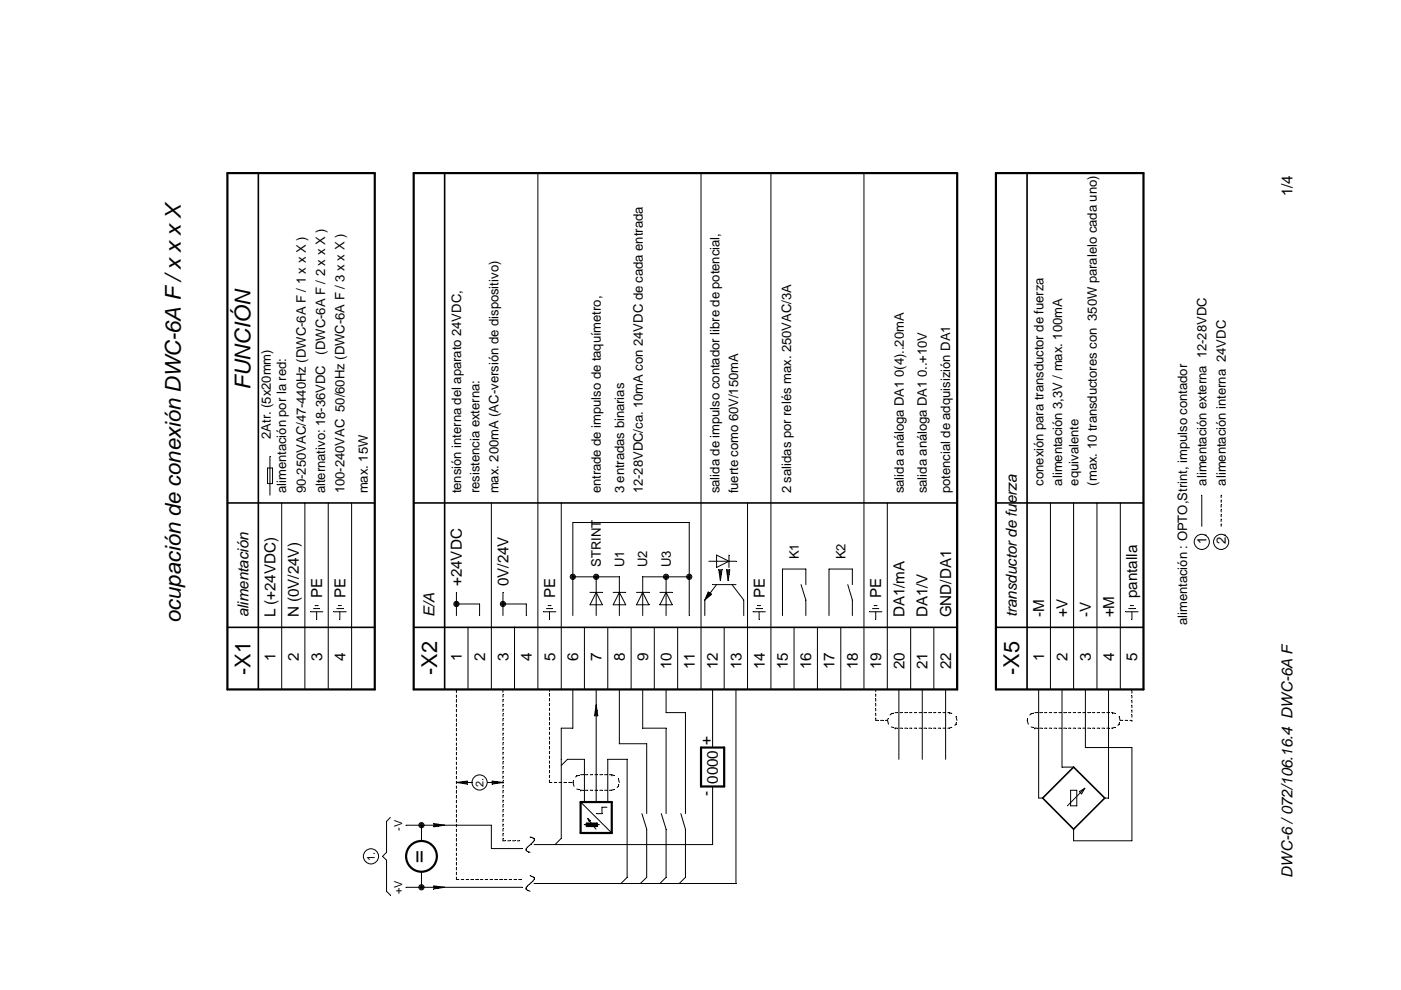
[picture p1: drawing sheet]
<svg xmlns="http://www.w3.org/2000/svg" width="297mm" height="210mm" viewBox="0 0 297 210" stroke-linecap="round" stroke-linejoin="round" font-family="sans-serif">
<g fill="none" stroke="#000" stroke-width=".21">
<path d="M114 36.7v109.5M148.6 36.7v109.5M163.4 36.7v109.5M183.2 36.7v109.5M56.7 99.2h1.1v3.3h-1.1zM57.2 96.8v8.2M59.7 106.6v39.6M64.6 106.6v39.6M69.6 106.6v39.6M74.5 106.6v39.6M104.2 106.6v39.6M119 106.6v39.6"/>
<path d="M150.3 119h5.7M151.9 117.7l2.7 1.3-2.7 1.3zM154.6 117.7v2.6M158.5 106.6v39.6M188.1 106.6v39.6M222.7 106.6v39.6M227.6 106.6v39.6M232.6 106.6v39.6M237.5 106.6v39.6M254.8 105v6.6M258.9 105v.5M258.9 106v.5"/>
<path d="M258.9 107v.5M258.9 108v.5M258.9 109.1v.5M258.9 110.1v.5M258.9 111.1v.5M65.8 129.7h2.6M66.5 129h1.3M66.8 128.4h.7M67.1 129.7v1.7M70.7 129.7h2.7M71.4 129h1.3M71.8 128.4h.6"/>
<path d="M72 129.7v1.7M96.6 127.9h.3v.3h-.3zM96.8 125.6v4.9M96.8 128.1h4.9v2.4M99.2 133v13.2M106.5 127.9h.3v.3h-.3zM106.6 128.1h5v2.4M106.6 125.6v4.9M109.1 133v13.2M115.2 129.7h2.7M115.9 129h1.3M116.2 128.4h.6"/>
<path d="M116.5 129.7v1.7M121.3 122.1h.3v.3h-.3zM121.5 122.3h9.8v8.2M121.5 130.5v-19.7h24.6v19.7M123.9 133v13.2M125.1 125.6h2.6M126.3 122.1h.2v.3h-.2zM126.4 122.3v8.2M126.4 125.6l1.3 2.6h-2.6zM128.9 133v13.2M130 125.6h2.7M131.3 125.6l1.4 2.6h-2.7z"/>
<path d="M133.8 133v13.2M135 125.6h2.6M136.3 125.6l1.3 2.6h-2.6zM138.7 133v13.2M139.9 125.6h2.6M141.1 122.1h.3v.3h-.3zM141.2 125.6l1.3 2.6h-2.6zM141.2 122.3v8.2M143.7 133v13.2M146 122.1h.3v.3h-.3zM146.1 122.3h-9.8v8.2M149.4 127.2v3.3"/>
<path d="M149.7 126.9h.1M149.7 126.8h.1M149.7 126.8h.2M149.8 126.7h.1M149.8 126.6h.2M149.8 126.6h.3M149.9 126.5h.2M149.9 126.4h.3M149.9 126.4h.4M149.9 126.3h.5M149.9 126.7h-.1M150 126.2h.5"/>
<path d="M150 126.1h.6M150.1 126h.6M150.1 125.9h.6M150.2 125.5l.7 .5-1.5 1.2zM150.2 125.8l.4 .1M150.2 125.8h.2M150.2 125.7h.2M150.2 125.6h.1M150.2 126.4l-.3 .1M150.2 125.7h.1M150.4 126.2l-.5 .1M150.7 126l-.7 .1"/>
<path d="M151.1 124h4.9M151.9 124l-2.5 3.2M152.4 120.8h.7l-.4 2.3zM152.6 120.9v.9M152.7 120.9v2.1M152.9 120.9v.9M153.5 133v13.2M154 120.8h.7l-.3 2.3zM154.2 120.9v.9M154.4 120.9v2.1M154.6 120.9v.9M155.2 124l2.5 3.2v3.3"/>
<path d="M159.6 129.7h2.7M160.3 129h1.3M160.7 128.4h.6M160.9 129.7v1.7M168.4 133v13.2M169.8 124l1.1 3.2v3.3M170.9 124v-3.4h-5v9.9M173.3 133v13.2M178.3 133v13.2M179.7 124l1 3.2v3.3M180.7 124v-3.4h-4.9v9.9M184.4 129.7h2.6"/>
<path d="M185 129h1.3M185.3 128.4h.7M185.7 129.7v1.7M193.1 133v13.2M198 133v13.2M238.7 129.7h2.6M239.3 129h1.4M239.6 128.4h.7M240 129.7v1.7M96.8 146.3v.6M96.8 147.4v.5M96.8 148.4v.5"/>
<path d="M96.8 149.4v.5M96.8 150.4v.5M96.8 151.4v.5M96.8 152.4v.6M96.8 153.5v.5M96.8 154.5v.5M96.8 155.5v.5M96.8 156.5v.5M96.8 157.5v.5M96.8 158.5v.5M96.8 159.6v.5M106.6 146.2v.6"/>
<path d="M106.6 147.3v.5M106.6 148.3v.5M106.6 149.3v.5M106.6 150.3v.5M106.6 151.3v.5M106.6 152.4v.5M106.6 153.4v.5M106.6 154.4v.5M106.6 155.4v.5M106.6 156.4v.5M106.6 157.4v.5M106.6 158.5v.5"/>
<path d="M106.6 159.5v.5M116.5 146.2v.4M116.5 147.1v.5M116.5 148.1v.5M116.5 149.1v.5M116.5 150.2v.5M116.5 151.2v.5M116.5 152.2v.5M116.5 153.2v.5M116.5 154.2v.5M116.5 155.2v.5M116.5 156.3v.5"/>
<path d="M116.5 157.3v.5M116.5 158.3v.5M116.5 159.3v.5M121.5 146.2v8.2h-2.5v23.4l-1.3 1.3M126.2 150.7v.9M126.4 146.2v23.9M126.4 149.4l.3 2.4h-.6zM126.6 150.7v.9M131.3 146.2v11.5h5.8v14.8M136.3 146.2v8.2h4.9v18.1M141.2 146.2v4.9h4.1v21.4M151.1 146.2v12.3"/>
<path d="M156 146.2v41.1h-42.8M185.7 146.2v.4M185.7 147.2v.5M185.7 148.2v.5M185.7 149.2v.5M185.7 150.2v.5M185.7 151.2v.5M185.7 152.2v.5h.5M186.7 152.7h.5M187.7 152.7h.4M188.3 152.4l-.1 .3 .2 .8M189 154.1l.5 .2"/>
<path d="M189.5 151.2l-.5 .1-.3 .3M189.8 154.3h.1M189.8 154.4h.5M189.8 151.1h.5M190.6 146.2v14.8M190.8 154.4h.5M190.8 151.1h.5M191.8 154.4h.5M191.8 151.1h.5M192.8 154.4h.5M192.8 151.1h.5M193.8 154.4h.5"/>
<path d="M193.8 151.1h.5M194.9 154.4h.5M194.9 151.1h.5M195.5 146.2v14.8M195.9 154.4h.5M195.9 151.1h.5M196.9 154.4h.5M196.9 151.1h.5M197.9 154.4h.5M197.9 151.1h.5M198.9 154.4h.5M198.9 151.1h.5"/>
<path d="M199.9 154.4h.5M199.9 151.1h.5M200.5 146.2v14.8M201 154.4h.3M201 151.1h.3M201.3 151.1h.1M201.3 151.1l.5 .2M201.8 154.2l-.5 .1M202.7 151.9l.2 .8M202.8 153.2l-.4 .6M217.9 152.4l-.1 .3 .2 .8M218.6 154.1l.5 .2"/>
<path d="M219.1 151.2l-.5 .1-.2 .3M219.4 154.3h.1M219.4 154.4h.5M219.4 151.1h.5M220.2 146.2v23h.9M220.4 154.4h.5M220.4 151.1h.5M221.4 154.4h.6M221.4 151.1h.6M222.5 154.4h.5M222.5 151.1h.5M223.5 154.4h.5"/>
<path d="M223.5 151.1h.5M224.5 154.4h.5M224.5 151.1h.5M225.2 146.2v16.4h2.4M225.5 154.4h.5M225.5 151.1h.5M226.5 154.4h.5M226.5 151.1h.5M227.5 154.4h.5M227.5 151.1h.5M228.6 154.4h.5M228.6 151.1h.5"/>
<path d="M229.6 154.4h.5M229.6 151.1h.5M230.1 146.2v12.3h9.9v19.8h-12.4v-2.5M230.6 154.4h.5M230.6 151.1h.5M231.6 154.4h.5M231.6 151.1h.5M232.6 154.4h.5M232.6 151.1h.5M233.6 154.4h.5M233.6 151.1h.5M234.7 154.4h.5"/>
<path d="M234.7 151.1h.5M235 146.2v23h-.8M235.7 154.4h.2M235.7 151.1h.2M235.9 151.1h.1M235.9 151.1l.5 .2M236.4 154.2l-.5 .1M237.3 151.9l.2 .8M237.4 153.2l-.4 .6M237.5 152.7h.5M238.5 152.7h.6M239.6 152.7h.4"/>
<path d="M240 152.7h.1M240 146.5v.5M240 147.5v.5M240 148.5v.5M240 149.5v.5M240 150.5v.5M240 151.6v.5M82.8 173.3l-.8 .9v6.5l-.9 .9 .9 .8v6.6l.8 .8M86.1 175h18.1v4.9h6.5M89.2 174.8h.3v.3h-.3zM89.4 175v3.3M92 174.6l2.3 .4-2.3 .3z"/>
<path d="M92.1 175.1h.9M92.1 174.8h.9M96.8 165.9l2.3-.3v.6zM96.8 165.9h3.3M96.8 160.6v.5M96.8 161.6v.5M96.8 162.6v.5M96.8 163.6v.5M96.8 164.6v.5M96.8 165.7v.5M96.8 166.7v.5M96.8 167.7v.5"/>
<path d="M96.8 168.7v.5M96.8 169.7v.5M96.8 170.7v.5M96.8 171.7v.6M96.8 172.8v.5M96.8 173.8v.5M96.8 174.8v.5M96.8 175.8v.5M96.8 176.8v.5M96.8 177.8v.6M96.8 178.9v.5M96.8 179.9v.5"/>
<path d="M98 165.7h.9M98 166.1h.9M103.3 165.9h3.3M104.3 165.6l2.3 .3-2.3 .3zM104.4 165.7h1M104.4 166.1h1M106.6 160.5v.5M106.6 161.5v.5M106.6 162.5v.5M106.6 163.5v.5M106.6 164.5v.6M106.6 165.6v.5"/>
<path d="M106.6 166.6v.5M106.6 167.6v.5M106.6 168.6v.5M106.6 169.6v.5M106.6 170.6v.6M106.6 171.7v.5M106.6 172.7v.5M106.6 173.7v.5M106.6 174.7v.5M106.6 175.7v.5M106.6 176.7v.5M106.6 177.8v.5h.5"/>
<path d="M107.7 178.3h.5M108.7 178.3h.5M109.7 178.3h.5M112.4 177.5a.74 .74 0 0 1 .8 .8l-1.6 1.6v.4l.8 .4M116.5 165.4v.5h.5M116.5 160.3v.5M116.5 161.3v.5M116.5 162.3v.6M116.5 163.4v.5M116.5 164.4v.5M117.5 165.9h.5M118.5 165.9h.5"/>
<path d="M119 162.3l1.3-1.3h3.6v9.1M119.5 165.9h.6M120.6 165.9h.5M121.6 165.6l-.1 .3 .2 .8M122.3 167.3l.5 .1M122.8 164.4l-.5 .1-.3 .3M123.1 167.5h.1M123.1 167.6h.5M123.1 170.1l6.6 6.5M123.1 164.3h.5M123.9 174.8h3.2M124.1 167.6h.5"/>
<path d="M124.1 164.3h.5M124.6 173.5l1.8 2.3M124.6 173.5l.5 .5-.2 .1zM125.1 167.6h.5M125.1 164.3h.5M126.1 167.6h.6M126.1 164.3h.6M127.2 167.6h.5M127.2 164.3h.5M128.2 167.6h.5M128.2 164.3h.5M128.7 171.2h-1.1v1.3h-1.1"/>
<path d="M128.9 170.1v-9.1h4.1v25l-1.3 1.3M129.2 167.6h.5M129.2 164.3h.5M129.7 164.3h.1M129.7 164.3l.5 .1M130.2 167.4l-.5 .1M131.1 165.1l.2 .8M131.2 166.4l-.4 .6M136.1 172.5l1 3.3v10.2l-1.3 1.3M140.2 172.5l1 3.3v10.2l-1.3 1.3M144.4 172.5l.9 3.3v10.2l-1.3 1.3M151.1 166.8v12.3h-37.9"/>
<path d="M227 167.6h1.3v3.3h-1.3zM228.9 167.9l1.1-.8-.7 1.2zM230 167.1l-3.7 3.8M86.1 188.1h24.6M89.2 188h.3v.3h-.3zM89.4 184.9v3.2M92 187.8l2.3 .3-2.3 .4zM92.1 188.3h.9M92.1 188h.9M96.8 180.9v.5M96.8 181.9v.5M96.8 182.9v.5"/>
<path d="M96.8 183.9v.5M96.8 185v.5M96.8 186v.5h.5M97.8 186.5h.5M98.8 186.5h.5M99.8 186.5h.5M100.8 186.5h.5M101.9 186.5h.5M102.9 186.5h.5M103.9 186.5h.5M104.9 186.5h.5M105.9 186.5h.5"/>
<path d="M106.9 186.5h.5M107.9 186.5h.6M109 186.5h.5M110 186.5h.5M112.4 185.7l.8 .4 .1 .2a4.9 4.9 0 0 1-1.7 1.8v.5l.8 .4"/>
<circle cx="254.8" cy="114.9" r="1.61"/>
<circle cx="258.9" cy="114.9" r="1.61"/>
<circle cx="96.8" cy="128.1" r=".56"/>
<circle cx="96.8" cy="128.1" r=".38"/>
<circle cx="106.6" cy="128.1" r=".56"/>
<circle cx="106.6" cy="128.1" r=".38"/>
<circle cx="121.4" cy="122.3" r=".56"/>
<circle cx="121.5" cy="122.3" r=".38"/>
<circle cx="126.4" cy="122.3" r=".56"/>
<circle cx="126.4" cy="122.3" r=".38"/>
<circle cx="141.2" cy="122.3" r=".56"/>
<circle cx="141.2" cy="122.3" r=".38"/>
<circle cx="146.1" cy="122.3" r=".56"/>
<circle cx="146.1" cy="122.3" r=".38"/>
<circle cx="89.4" cy="175" r=".56"/>
<circle cx="89.4" cy="175" r=".38"/>
<circle cx="101.7" cy="165.9" r="1.61"/>
<circle cx="78.7" cy="181.6" r="1.61"/>
<circle cx="89.4" cy="188.1" r=".56"/>
<circle cx="89.4" cy="188.1" r=".38"/>
</g>
<path d="M54.8 36.7v109.5M94.3 36.7v109.5M217.8 36.7v109.5M48.2 106.6h31.3M87.7 106.6h115.2v39.6M211.2 106.6h31.2M48.2 133h31.3M87.7 133h115.2M211.2 133h31.2M227.6 162.6l6.6 6.6-6.6 6.6-6.5-6.6z" fill="none" stroke="#000" stroke-width=".34"/>
<g fill="none" stroke="#000" stroke-width=".47">
<path d="M48.2 36.7h31.3v109.5h-31.3zM87.7 36.7h115.2v109.5h-115.2zM211.2 36.7h31.2v109.5h-31.2zM148.6 158.5h4.9v8.3h-4.9zM123.1 170.1h6.6v6.5h-6.6zM124.4 174.8h2.2M124.4 175h2.2M124.4 174.6h2.2v.5h-2.2z"/>
<circle cx="89.4" cy="181.6" r="3.3"/>
</g>
<g font-size="4.6">
<text x="53.1" y="82.6" transform="rotate(-90 53.1 82.6)">FUNCIÓN</text>
<text x="38.3" y="132.1" transform="rotate(-90 38.3 132.1)">ocupación de conexión DWC-6A F / x x x X</text>
<text x="53.1" y="143.2" transform="rotate(-90 53.1 143.2)">-X1</text>
<text x="92.7" y="143.2" transform="rotate(-90 92.7 143.2)">-X2</text>
<text x="216.1" y="143.2" transform="rotate(-90 216.1 143.2)">-X5</text>
<text x="90.2" y="182.9" transform="rotate(-90 90.2 182.9)">=</text>
</g>
<g font-size="3.2">
<text x="274.1" y="41.6" transform="rotate(-90 274.1 41.6)">1/4</text>
<text x="97.9" y="124.3" transform="rotate(-90 97.9 124.3)">+24VDC</text>
<text x="107.8" y="124.3" transform="rotate(-90 107.8 124.3)">0V/24V</text>
<text x="52.7" y="130.9" transform="rotate(-90 52.7 130.9)">alimentación</text>
<text x="58.4" y="130.9" transform="rotate(-90 58.4 130.9)">L (+24VDC)</text>
<text x="63.3" y="130.9" transform="rotate(-90 63.3 130.9)">N (0V/24V)</text>
<text x="68.3" y="126.8" transform="rotate(-90 68.3 126.8)">PE</text>
<text x="73.2" y="126.8" transform="rotate(-90 73.2 126.8)">PE</text>
<text x="92.2" y="130.9" transform="rotate(-90 92.2 130.9)">E/A</text>
<text x="117.7" y="126.8" transform="rotate(-90 117.7 126.8)">PE</text>
<text x="162.1" y="126.8" transform="rotate(-90 162.1 126.8)">PE</text>
<text x="186.8" y="126.8" transform="rotate(-90 186.8 126.8)">PE</text>
<text x="191.8" y="130.9" transform="rotate(-90 191.8 130.9)">DA1/mA</text>
<text x="196.7" y="130.9" transform="rotate(-90 196.7 130.9)">DA1/V</text>
<text x="201.6" y="130.9" transform="rotate(-90 201.6 130.9)">GND/DA1</text>
<text x="215.6" y="130.9" transform="rotate(-90 215.6 130.9)">transductor de fuerza</text>
<text x="221.4" y="130.9" transform="rotate(-90 221.4 130.9)">-M</text>
<text x="226.3" y="130.9" transform="rotate(-90 226.3 130.9)">+V</text>
<text x="231.3" y="130.9" transform="rotate(-90 231.3 130.9)">-V</text>
<text x="236.2" y="130.9" transform="rotate(-90 236.2 130.9)">+M</text>
<text x="241.1" y="126.8" transform="rotate(-90 241.1 126.8)">pantalla</text>
<text x="58.4" y="140.2" transform="rotate(-90 58.4 140.2)">1</text>
<text x="63.3" y="140.2" transform="rotate(-90 63.3 140.2)">2</text>
<text x="68.3" y="140.2" transform="rotate(-90 68.3 140.2)">3</text>
<text x="73.2" y="140.2" transform="rotate(-90 73.2 140.2)">4</text>
<text x="97.9" y="140.2" transform="rotate(-90 97.9 140.2)">1</text>
<text x="102.9" y="140.2" transform="rotate(-90 102.9 140.2)">2</text>
<text x="107.8" y="140.2" transform="rotate(-90 107.8 140.2)">3</text>
<text x="112.7" y="140.2" transform="rotate(-90 112.7 140.2)">4</text>
<text x="117.7" y="140.2" transform="rotate(-90 117.7 140.2)">5</text>
<text x="122.6" y="140.2" transform="rotate(-90 122.6 140.2)">6</text>
<text x="127.5" y="140.2" transform="rotate(-90 127.5 140.2)">7</text>
<text x="132.5" y="140.2" transform="rotate(-90 132.5 140.2)">8</text>
<text x="137.4" y="140.2" transform="rotate(-90 137.4 140.2)">9</text>
<text x="142.4" y="141.9" transform="rotate(-90 142.4 141.9)">10</text>
<text x="147.3" y="141.9" transform="rotate(-90 147.3 141.9)">11</text>
<text x="152.2" y="141.9" transform="rotate(-90 152.2 141.9)">12</text>
<text x="157.2" y="141.9" transform="rotate(-90 157.2 141.9)">13</text>
<text x="162.1" y="141.9" transform="rotate(-90 162.1 141.9)">14</text>
<text x="167" y="141.9" transform="rotate(-90 167 141.9)">15</text>
<text x="172" y="141.9" transform="rotate(-90 172 141.9)">16</text>
<text x="177" y="141.9" transform="rotate(-90 177 141.9)">17</text>
<text x="181.9" y="141.9" transform="rotate(-90 181.9 141.9)">18</text>
<text x="186.8" y="141.9" transform="rotate(-90 186.8 141.9)">19</text>
<text x="191.8" y="141.9" transform="rotate(-90 191.8 141.9)">20</text>
<text x="196.7" y="141.9" transform="rotate(-90 196.7 141.9)">21</text>
<text x="201.6" y="141.9" transform="rotate(-90 201.6 141.9)">22</text>
<text x="221.4" y="140.2" transform="rotate(-90 221.4 140.2)">1</text>
<text x="226.3" y="140.2" transform="rotate(-90 226.3 140.2)">2</text>
<text x="231.3" y="140.2" transform="rotate(-90 231.3 140.2)">3</text>
<text x="236.2" y="140.2" transform="rotate(-90 236.2 140.2)">4</text>
<text x="241.1" y="140.2" transform="rotate(-90 241.1 140.2)">5</text>
<text x="150.7" y="157.9" transform="rotate(-90 150.7 157.9)">+</text>
<text x="152.2" y="166.2" transform="rotate(-90 152.2 166.2)">0000</text>
<text x="150.7" y="168.7" transform="rotate(-90 150.7 168.7)">-</text>
<text x="274.1" y="186.1" transform="rotate(-90 274.1 186.1)">DWC-6 / 072/106.16.4 DWC-6A F</text>
</g>
<g font-size="2.8">
<text x="69" y="75.2" transform="rotate(-90 69 75.2)">(DWC-6A F / 2 x x X )</text>
<text x="57.4" y="93.1" transform="rotate(-90 57.4 93.1)">2Atr. (5x20mm)</text>
<text x="60.7" y="104.6" transform="rotate(-90 60.7 104.6)">alimentación por la red:</text>
<text x="64.8" y="104.6" transform="rotate(-90 64.8 104.6)">90-250VAC/47-440Hz (DWC-6A F / 1 x x X )</text>
<text x="69" y="104.6" transform="rotate(-90 69 104.6)">alternativo: 18-36VDC</text>
<text x="73.1" y="104.6" transform="rotate(-90 73.1 104.6)">100-240VAC 50/60Hz (DWC-6A F / 3 x x X )</text>
<text x="78" y="104.6" transform="rotate(-90 78 104.6)">max. 15W</text>
<text x="97.7" y="104.6" transform="rotate(-90 97.7 104.6)">tensión interna del aparato 24VDC,</text>
<text x="101.7" y="104.6" transform="rotate(-90 101.7 104.6)">resistencia externa:</text>
<text x="105.7" y="104.6" transform="rotate(-90 105.7 104.6)">max. 200mA (AC-versión de dispositivo)</text>
<text x="127.4" y="104.6" transform="rotate(-90 127.4 104.6)">entrade de impulso de taquímetro,</text>
<text x="132.3" y="104.6" transform="rotate(-90 132.3 104.6)">3 entradas binarias</text>
<text x="136.3" y="104.6" transform="rotate(-90 136.3 104.6)">12-28VDC/ca. 10mA con 24VDC de cada entrada</text>
<text x="152.6" y="104.6" transform="rotate(-90 152.6 104.6)">salida de impulso contador libre de potencial,</text>
<text x="156.5" y="104.6" transform="rotate(-90 156.5 104.6)">fuerte como 60V/150mA</text>
<text x="167.7" y="104.6" transform="rotate(-90 167.7 104.6)">2 salidas por relés max. 250VAC/3A</text>
<text x="191.6" y="104.6" transform="rotate(-90 191.6 104.6)">salida análoga DA1 0(4)..20mA</text>
<text x="196.5" y="104.6" transform="rotate(-90 196.5 104.6)">salida análoga DA1 0..+10V</text>
<text x="201.5" y="104.6" transform="rotate(-90 201.5 104.6)">potencial de adquisizión DA1</text>
<text x="221.2" y="103" transform="rotate(-90 221.2 103)">conexión para transductor de fuerza</text>
<text x="225.2" y="103" transform="rotate(-90 225.2 103)">alimentación 3,3V / max. 100mA</text>
<text x="228.6" y="103" transform="rotate(-90 228.6 103)">equivalente</text>
<text x="232.6" y="103" transform="rotate(-90 232.6 103)">(max. 10 transductores con 350W paralelo cada uno)</text>
<text x="255.8" y="103" transform="rotate(-90 255.8 103)">alimentación externa 12-28VDC</text>
<text x="259.9" y="103" transform="rotate(-90 259.9 103)">alimentación interna 24VDC</text>
<text x="169.4" y="118.6" transform="rotate(-90 169.4 118.6)">K1</text>
<text x="179.2" y="118.6" transform="rotate(-90 179.2 118.6)">K2</text>
<text x="255.8" y="115.3" transform="rotate(-90 255.8 115.3)">1.</text>
<text x="259.9" y="115.3" transform="rotate(-90 259.9 115.3)">2.</text>
<text x="127.4" y="120.3" transform="rotate(-90 127.4 120.3)">STRINT</text>
<text x="132.3" y="120.3" transform="rotate(-90 132.3 120.3)">U1</text>
<text x="137.2" y="120.3" transform="rotate(-90 137.2 120.3)">U2</text>
<text x="142.2" y="120.3" transform="rotate(-90 142.2 120.3)">U3</text>
<text x="251.7" y="132.6" transform="rotate(-90 251.7 132.6)">alimentación : OPTO,Strint, impulso contador</text>
</g>
<g font-size="2.3">
<text x="102.5" y="166.8" transform="rotate(-90 102.5 166.8)">2.</text>
<text x="85.3" y="176.1" transform="rotate(-90 85.3 176.1)">-V</text>
<text x="79.5" y="182.5" transform="rotate(-90 79.5 182.5)">1.</text>
<text x="85.3" y="189.6" transform="rotate(-90 85.3 189.6)">+V</text>
</g>
</svg>
